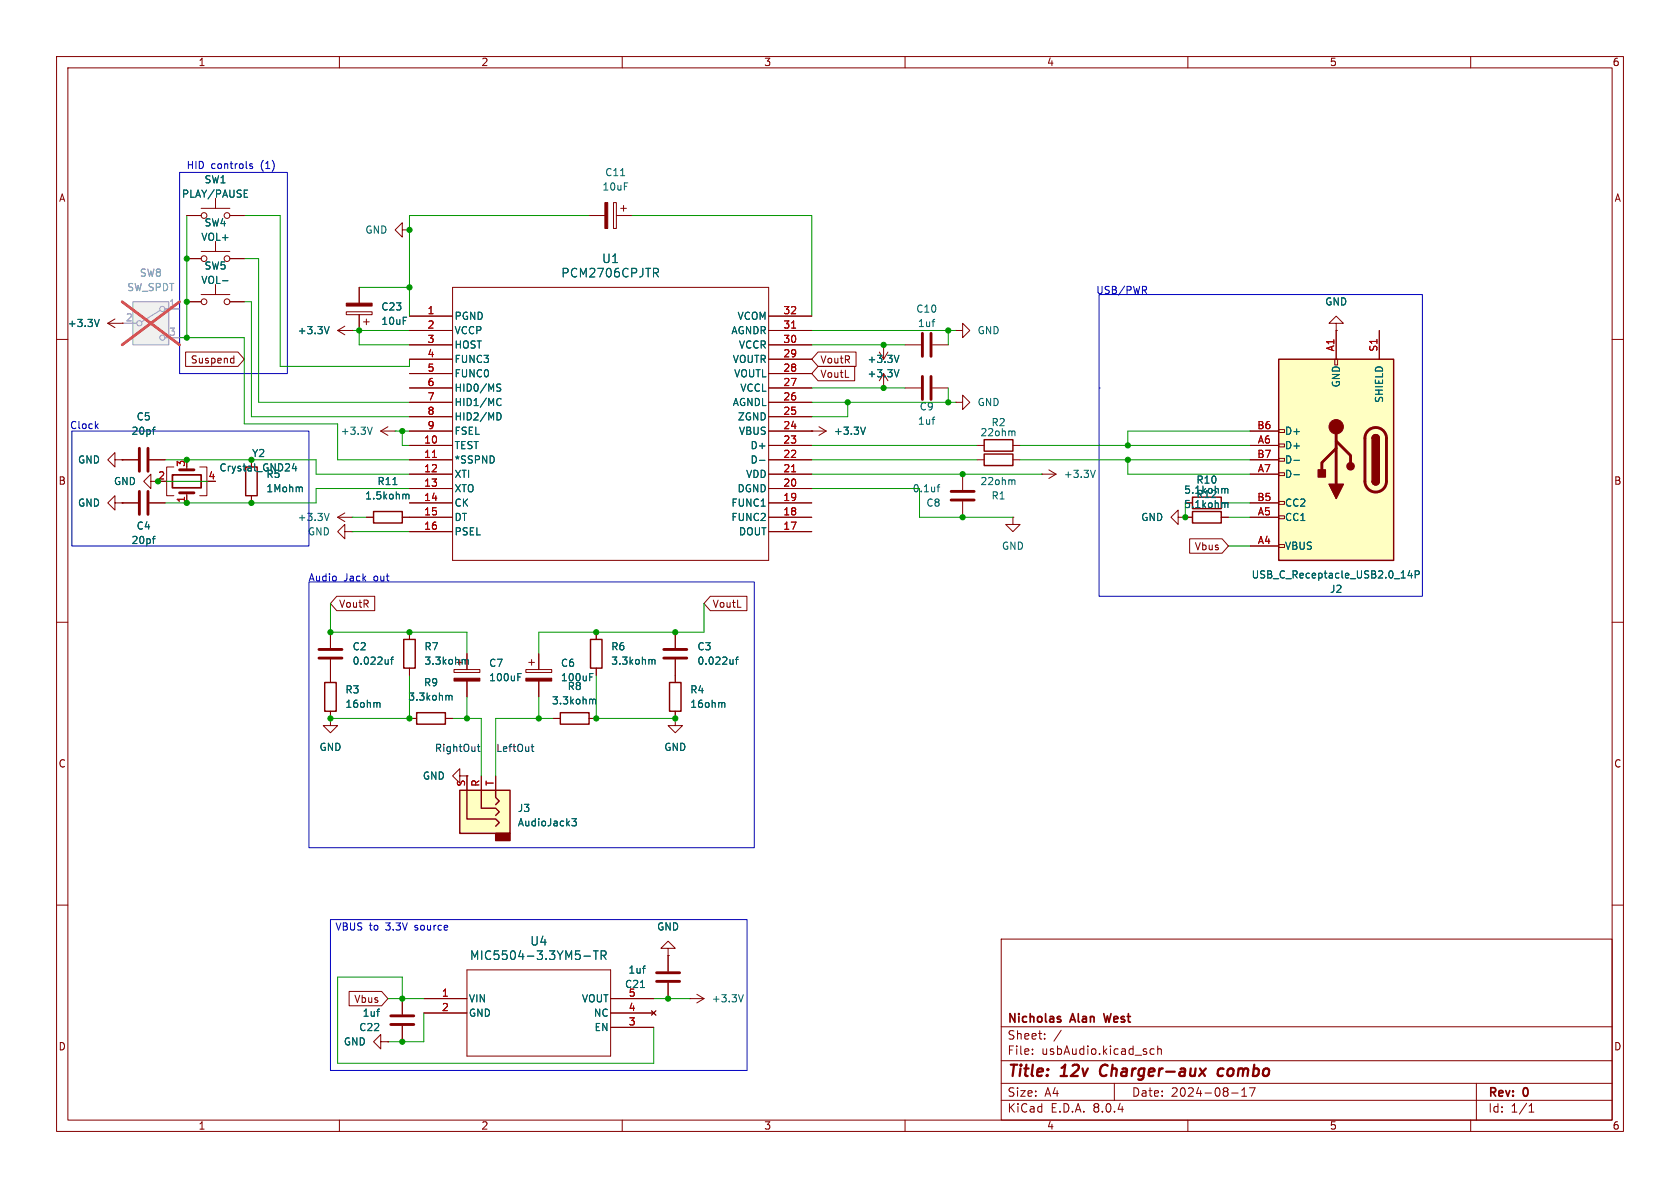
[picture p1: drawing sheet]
<svg xmlns="http://www.w3.org/2000/svg" width="297mm" height="210mm" viewBox="0 0 297 210" stroke-linecap="round" stroke-linejoin="round" font-family="sans-serif">
<g fill="none" stroke="#840000" stroke-width=".18">
<path d="M10 10h277v190h-277zM12 12h273v186h-273zM60 10v2M110 10v2M160 10v2M210 10v2M260 10v2M10 60h2M19 57.2l1.3 .7M19 57.2h2.6M20.3 56.4l-1.3 .8M285 60h2"/>
<path d="M160 61h2.8M164.8 61h2.8M20.3 81.3v-1.3l-1.3 1.3 1.3 1.3v-1.3h1.3M21.6 81.3h.1M21.6 81.3h2.8M26.4 81.3h2.8M26.7 85.1v-1.3l-1.3 1.3 1.3 1.3v-1.3h1.2M170.2 83.8v2.8M170.2 88.6v2.8M10 110h2M285 110h2M10 160h2"/>
<path d="M285 160h2M177 166h108v32h-108zM60 198v2M110 198v2M160 198v2M177 194.5h108M177 191.5h108M177 187.5h108M177 181.5h108M182.5 186.3v.1M182.5 185.5v.1M184.7 183.6v.1"/>
<path d="M184.7 182.8v.1M187.6 182.1l-1.3 2M197 191.5v3M204 185.5l-.4-.1-.3 .3v.4l.2 .2h.5M204.7 185.5l.2-.1 .3 .1 .1 .9M204.7 184.9v1.5M210 198v2M217.7 193.2h1.2M219.5 193.8h.9M219.5 192.7l.5-.4v1.5M220.9 192.3h1l-.7 1.5M260 198v2"/>
<path d="M261 191.5v6.5M270.3 196.6h.9M270.3 195.5l.4-.4v1.5"/>
</g>
<path d="M194.8 188.5a1.27 1.27 0 0 0-.1 1.6M212.1 188.9l.9 1.3M213.2 188.9l-1.2 1.3M216.3 189a.66 .66 0 0 0-1 .3v.5l.1 .3 .2 .1 .6-.1" fill="none" stroke="#840000" stroke-width=".4"/>
<path d="M187.3 179.7l.2 .1M195.1 179.2l.4 1.5M187.3 180.2l.3 .2-.3 .3" fill="none" stroke="#840000" stroke-width=".3"/>
<path d="M17.5 56.5l-.4 1.2M164.8 56.9h.5M165.1 56.5h.2M26.9 75.9h.5M27.4 75.5l-.2 .1M165.7 86.1h.4M166.1 85.7l-.3 .2v1" fill="none" stroke="#006464" stroke-width=".18"/>
<path d="M163.1 58.9v4.1M164.6 58.9v4.1M24.6 79.2v4.1M26.2 79.2v4.1M168.1 88.4h4.1M168.1 86.9h4.1" fill="none" stroke="#840000" stroke-width=".51"/>
<path d="M23.5 53.3h6.3v7.7h-6.3z" fill="#f0f0f0"/>
<g fill="none" stroke="#a1a1a1" stroke-width=".18">
<path d="M21.6 57.2h2.5M23.5 53.3h6.3v7.7h-6.3zM28.3 54.9l-3.3 2M29.2 54.6h2.5M29.2 59.7h2.5"/>
<circle cx="24.6" cy="57.2" r=".46"/>
<circle cx="28.7" cy="59.7" r=".46"/>
<circle cx="28.7" cy="54.6" r=".46"/>
</g>
<path d="M21.6 53.3l10.1 7.7M31.7 53.3l-10.1 7.7" fill="none" stroke="#e65255" stroke-width=".46"/>
<g fill="none" stroke="#840000" stroke-width=".18">
<path d="M236.2 57.2h1.3l-1.3-1.3-1.3 1.3h1.3v1.2M236.2 58.4h.1M143.5 76.2h.1M143.5 76.2h2.5M144.8 75.4l1.2 .8M146 76.2l-1.2 .8M168.9 71.1h1.3v-1.2l1.2 1.2-1.2 1.3v-1.3M168.9 71.1h.1M64.8 91.4h1.2M71.1 91.4h1.3M208.3 91.4v-1.2l-1.3 1.2 1.3 1.3v-1.3h1.2M209.5 91.4h.1"/>
<path d="M209.5 91.4h1.3M215.9 88.9h1.3M215.9 91.4h1.3"/>
</g>
<path d="M153 75.5l-.4 1.3M69.5 85.7h.7M71.7 87.4l.1 .1M71.8 87.5v.7M71.8 87.5l.1-.1h.3l.1 .8M216.5 86.4v.1M216.5 88.9v.2M216.5 86.5v.7M216.5 89.1v.6M216.5 86.5l.2-.2 .3 .1 .1 .8M216.5 89.1l.2-.2h.3l.1 .8" fill="none" stroke="#006464" stroke-width=".18"/>
<path d="M66 90.4h5.1v2.1h-5.1zM210.8 87.9h5.1v2h-5.1zM210.8 90.4h5.1v2.1h-5.1z" fill="none" stroke="#840000" stroke-width=".25"/>
<path d="M226.1 63.5h20.3v35.6h-20.3z" fill="#ffffc2"/>
<g fill="none" stroke="#840000" stroke-width=".18">
<path d="M168.9 58.4h1.3v-1.2l1.2 1.2-1.2 1.3v-1.3M168.9 58.4h.1M236.2 58.4v5.1M243.8 58.4v5.1M67.3 76.2h2.5M67.3 76.2l1.3 .8M68.6 75.4l-1.3 .8M69.8 76.2h.1M155.4 62.2l.8 1.3M156.2 61h.1M156.2 61v2.5M157 62.2l-.8 1.3"/>
<path d="M160 68.6h2.8M164.8 68.6h2.8M172.7 78.7h1.3M179.1 78.7h1.2M221 78.7h5.1M221 76.2h5.1M226.1 75.9h1v.6h-1zM226.1 78.5h1v.5h-1zM236 63.5h.5v1h-.5zM20.3 88.9v-1.3l-1.3 1.3 1.3 1.3v-1.3h1.3M21.6 88.9h.1M29.2 85.1h.3"/>
<path d="M30.7 82.6h-1.2v5h1.2M33 87.1v1.8M35.3 82.6h1.3v5h-1.3M44.4 81.3v1.3M44.4 87.6v1.3M59.7 91.4h2.5M59.7 91.4l1.3 .8M61 94v-1.3l-1.3 1.3 1.3 1.3v-1.3h1.2M61 90.7l-1.3 .7M62.2 94h.1M62.2 91.4h.1M172.7 81.3h1.3"/>
<path d="M179.1 81.3h1.2M184.1 83.8h.1M184.1 83.8h2.6M185.4 83.1l1.3 .7M186.7 83.8l-1.3 .8M221 96.5h5.1M221 91.4h5.1M221 83.8h5.1M221 88.9h5.1M221 81.3h5.1M226.1 81h1v.5h-1zM226.1 83.6h1v.5h-1z"/>
<path d="M226.1 88.6h1v.6h-1zM226.1 91.2h1v.5h-1zM226.1 96.3h1v.5h-1zM72.4 111.8v1.2M72.4 118.1v1.3M71.1 176.5v2.8M74.9 176.5h7.6M74.9 179.1h7.6M82.5 171.5h25.4v15.2h-25.4zM107.9 176.5h7.7M107.9 179.1h7.7M115.2 178.7l.8 .8"/>
<path d="M116 178.7l-.8 .8M118.1 167.6h1.3l-1.3-1.2-1.3 1.2h1.3v1.3M118.1 168.9h.1M118.1 168.9v2.8M118.1 173.7v2.8M121.9 176.5h.1M121.9 176.5h2.6M123.2 175.8l1.3 .7M124.5 176.5l-1.3 .8M67.3 184.2v-1.3l-1.3 1.3 1.3 1.2v-1.2h1.3M68.6 184.2h.1M71.1 181.4v2.8"/>
<path d="M107.9 181.6h7.7"/>
</g>
<path d="M174 77.7h5.1v2.1h-5.1zM226.1 63.5h20.3v35.6h-20.3zM242.6 77.5a.64 .64 0 0 1 .6-.7 .64 .64 0 0 1 .6 .7M43.4 82.6h2.1v5h-2.1zM174 80.3h5.1v2h-5.1zM242.6 85.1a.64 .64 0 0 0 .6 .6 .64 .64 0 0 0 .6-.6M71.4 113h2v5.1h-2z" fill="none" stroke="#840000" stroke-width=".25"/>
<path d="M163.1 66.5v4.1M164.6 66.5v4.1M236.2 78l2.6 2.5v1.3M236.2 79.2l-2.5 2.6v1.3M236.2 75.4v10.2M241.9 76.1a1.9 1.9 0 0 1 2-.4 1.9 1.9 0 0 1 1.2 1.8v7.6a1.91 1.91 0 0 1-1.9 1.9 1.91 1.91 0 0 1-1.9-1.9v-7.8l.2-.6zM31.7 87.1h2.6M31.7 83.1h2.6M69.1 179.6h4.1M116.1 173.5h4M116.1 172h4M69.1 181.1h4.1" fill="none" stroke="#840000" stroke-width=".51"/>
<g fill="#840000" stroke="#840000" stroke-width=".25">
<path d="M242.8 77a.64 .64 0 0 1 .6-.1 .64 .64 0 0 1 .4 .6h-1.2z"/>
<path d="M242.6 77.5h1.2v7.6h-1.2z"/>
<path d="M242.6 85.1h1.2a.64 .64 0 0 1-.6 .6 .64 .64 0 0 1-.6-.6z"/>
<path d="M234.9 85.6h2.6l-1.3 2.5z"/>
<path d="M233 83.1h1.3v1.2h-1.3z"/>
<circle cx="238.8" cy="82.4" r=".63"/>
</g>
<circle cx="236.2" cy="75.4" r="1.27" fill="#840000" stroke="#840000" stroke-width=".18"/>
<g fill="none" stroke="#006464" stroke-width=".18">
<path d="M65.8 75.5l-.4 1.3M158.9 65.3l-.4 1.3M164.8 74.2h.5M165.1 73.7h.2M179.1 76.2l.3 .2v.6M52 81.9l-.3 .9h.8M52.3 82.4v.9M53.4 86.2l.1 .7M58.2 90.7l-.4 1.3M179.1 84.8l.3 .2v.7M193.6 83.1l-.4 1.3M228.7 83.9h1"/>
<path d="M228.7 81.4h1M82.2 116.6v.2M82.2 116.8v.6M82.2 116.8l.2-.2h.3l.1 .8M249.2 100.8l-.3 1h.8M249.5 101.3v.9M250.2 101.6l.6-.1 .1-.2v-.3l-.7-.1v1.3M66.6 178.8h.5M67 178.4h.1M103.2 169h1.2M104.9 168.1h.9M105.3 168.1v1.5"/>
<path d="M106.3 168.9l.7-.1 .2-.2-.1-.4-.2-.1h-.6v1.5M106.6 168.9l.6 .7M113.2 174.6h.7M113.6 171.2h.5M113.9 170.8h.2M131.4 175.8l-.4 1.3"/>
</g>
<path d="M30.5 83.9h5.1v2.3h-5.1z" fill="none" stroke="#840000" stroke-width=".3"/>
<path d="M81.3 139.7h8.9v7.6h-8.9z" fill="#ffffc2"/>
<path d="M87.6 147.3h2.6v1.3h-2.6z" fill="#840000" stroke="#840000" stroke-width=".25"/>
<path d="M104.4 113h2v5.1h-2zM57.4 120.7h2v5h-2zM73.7 126h5v2h-5zM81.3 139.7h8.9v7.6h-8.9zM82.5 139.7v5.1h5.1l.7 .6-.7 .7M85.1 139.7v3.2h2.5l.7 .6-.7 .6M87.6 139.7v1.3l.7 .6-.7 .6M99.1 126h5v2h-5zM118.4 120.7h2v5h-2z" fill="none" stroke="#840000" stroke-width=".25"/>
<g fill="none" stroke="#840000" stroke-width=".18">
<path d="M33 38.1h2.6M35.6 36.8h5M38.1 35.1v1.7M40.6 38.1h2.6M104.1 38.1h2.8M108.5 35.8h.5v4.6h-.5zM109 38.1h2.8M109.7 36.8h1M110.2 36.3v1M33 53.3h2.6M33 45.7h2.6M35.6 52.1h5"/>
<path d="M35.6 44.5h5M38.1 42.7v1.8M38.1 50.3v1.8M40.6 53.3h2.6M40.6 45.7h2.6M59.7 58.4l1.3 .8M59.7 58.4h2.5M61 57.7l-1.3 .7M61.2 55.1h4.6v.5h-4.6zM62.2 58.4h.1M63.5 50.8v2.8M63.5 55.6v2.8"/>
<path d="M64.3 56.9h1M64.8 56.4v1M71.1 40.6v-1.2l-1.3 1.2 1.3 1.3v-1.3h1.3M72.4 40.6h.1M72.4 58.4h7.6M72.4 55.9h7.6M80 50.8h55.9v48.3h-55.9zM135.9 58.4h7.6M135.9 55.9h7.6M236.2 58.4h.1M236.2 58.4v5.1M243.8 58.4v5.1"/>
<path d="M32.8 62.2h9.3l1.1 1.3-1.1 1.3h-9.3zM41 63.3l.3 .1M41.3 62.9v1.3M41.3 64.1l-.3 .1M72.4 78.7h7.6M72.4 76.2h7.6M72.4 73.7h7.6M72.4 71.1h7.6M72.4 68.6h7.6M72.4 66h7.6M72.4 63.5h7.6M72.4 61h7.6"/>
<path d="M135.9 78.7h7.6M135.9 76.2h7.6M135.9 73.7h7.6M135.9 71.1h7.6M135.9 68.6h7.6M135.9 66h7.6M135.9 63.5h7.6M135.9 61h7.6M143.5 76.2h.1M144.6 64.8h6.5v2.5h-6.5l-1.1-1.3zM144.6 62.2h6.7v2.6h-6.7l-1.1-1.3zM156.2 68.6h.1"/>
<path d="M156.2 61h.1M156.2 66v2.6M221 78.7h5.1M221 76.2h5.1M21.6 88.9h.1M21.6 81.3h.1M21.6 88.9h2.8M21.6 81.3h2.8M26.4 88.9h2.8M26.4 81.3h2.8M33 87.6v1.3M44.4 81.3v1.3"/>
<path d="M44.4 87.6v1.3M64.8 91.4h1.2M71.1 91.4h8.9M72.4 88.9h7.6M72.4 81.3h7.6M72.4 83.8h7.6M72.4 86.4h7.6M72.4 94h7.6M135.9 88.9h7.6M135.9 81.3h7.6M135.9 83.8h7.6M135.9 86.4h7.6"/>
<path d="M135.9 91.4h7.6M135.9 94h7.6M179.1 91.4v1.3h1.2l-1.2 1.3-1.3-1.3h1.3M179.1 91.4h.1M209.5 91.4h.1M209.5 91.4h1.3M210.3 95.2h5.8l1.1 1.3-1.1 1.3h-5.8zM215.9 88.9h1.3M215.9 91.4h1.3M221 88.9h5.1M221 81.3h5.1M221 83.8h5.1"/>
<path d="M221 91.4h5.1M221 96.5h5.1M58.4 111.8v2.8M58.4 116.6v4.1M59.5 105.4h6.7v2.6h-6.7l-1.1-1.3zM72.4 111.8v1.2M72.4 118.1v1.3M80.3 118.4h4.5v.5h-4.5zM82.5 115.6v2.8M93 118.4h4.5v.5h-4.5zM93.5 117.1h1M94 116.6v1"/>
<path d="M95.2 115.6v2.8M105.4 111.8v1.2M105.4 118.1v1.3M119.4 111.8v2.8M119.4 116.6v4.1M125.6 105.4h6.4v2.6h-6.4l-1.1-1.3zM58.4 127v1.3h1.3l-1.3 1.2-1.3-1.2h1.3M58.4 127h.1M58.4 125.7v1.3M72.4 127h1.3M78.7 127h1.3M81.3 137.2v-1.3l-1.3 1.3 1.3 1.2v-1.2h1.2"/>
<path d="M82.5 137.2h.1M82.5 120.4v2.8M82.5 137.2v2.5M85.1 137.2v2.5M87.6 137.2v2.5M95.2 120.4v2.8M97.8 127h1.3M104.1 127h1.3M119.4 127v1.3h1.2l-1.2 1.2-1.3-1.2h1.3M119.4 127h.1M119.4 125.7v1.3M61.7 175.3h5.8l1.1 1.2-1.1 1.3h-5.8z"/>
<path d="M71.1 176.5v2.8M74.9 176.5h7.6M74.9 179.1h7.6M107.9 176.5h7.7M107.9 179.1h7.7M115.2 178.7l.8 .8M116 178.7l-.8 .8M118.1 168.9h.1M118.1 168.9v2.8M118.1 173.7v2.8M68.6 184.2h.1M71.1 181.4v2.8"/>
<path d="M107.9 181.6h7.7"/>
<circle cx="36.1" cy="38.1" r=".51"/>
<circle cx="40.1" cy="38.1" r=".51"/>
<circle cx="36.1" cy="45.7" r=".51"/>
<circle cx="36.1" cy="53.3" r=".51"/>
<circle cx="40.1" cy="53.3" r=".51"/>
<circle cx="40.1" cy="45.7" r=".51"/>
</g>
<g fill="none" stroke="#006464" stroke-width=".18">
<path d="M43.2 34.2h.4M43.2 34.9h.6M43.2 33.6h.6M109.7 31.1h.7M17.5 56.5l-.4 1.2M39.3 49.6h1M58.2 57.7l-.4 1.3M115.5 47.4h.6l.3 .3-.1 .5h-.8M115.9 48.2l.5 .8M26.9 75.9h.5M27.4 75.5l-.2 .1M87.9 73a.64 .64 0 0 1 .7 .6 .64 .64 0 0 1-.7 .6"/>
<path d="M87.9 68.4l.5 .2 .1 .3-.2 .3-.5-.1M87.9 68h.6M88 70.5l.3-.1 .3 .2M88.6 71.6l-.3 .1-.3-.1M153 75.5l-.4 1.3M158.9 62.8l-.4 1.3M158.9 65.3l-.4 1.3M26.9 95.2h.5M27.4 94.8l-.2 .1M52 81.9l-.3 .9h.8M52.3 82.4v.9M53.4 86.2l.1 .7"/>
<path d="M69.5 85.7h.7M71.7 87.4l.1 .1M71.8 87.5v.7M71.8 87.5l.1-.1h.3l.1 .8M134.3 81.4h.9M216.5 86.4v.1M216.5 88.9v.2M216.5 86.5v.7M216.5 89.1v.6M216.5 86.5l.2-.2 .3 .1 .1 .8M216.5 89.1l.2-.2h.3l.1 .8M228.7 81.4h1"/>
<path d="M228.7 83.9h1M69.1 116.6h.4M69.5 116.1l-.3 .2v1.1M82.2 116.6v.2M82.2 116.8l.2-.2h.3l.1 .8M82.2 116.8v.6M91.6 119.7h.4M91.6 119.1h.6M104.3 119.7h.4M104.3 119.1h.6M115.2 116.6l.1 .2M115.3 116.8l.1-.2h.3l.1 .8"/>
<path d="M115.3 116.8v.6M130 116.6h.5M130.5 116.1l-.3 .2v1.1M249.2 100.8l-.3 1h.8M249.5 101.3v.9M250.2 101.6l.6-.1 .1-.2v-.3l-.7-.1v1.3M66.8 124.2l.4 .2v.6M79.3 123l.1 .1M79.4 123.1v.7M79.4 123.1l.2-.2 .3 .1v.8M104.7 123.7l.1 .1M104.8 123.8v.6"/>
<path d="M104.8 123.8l.2-.2 .3 .1v.7M127.8 124.2l.3 .2v.6M101.1 144.7h.8l-.4 .5 .3 .1v.6l-.1 .1-.6-.1M66.6 178.8h.5M67 178.4h.1M103.2 169h1.2M104.9 168.1h.9M105.3 168.1v1.5M106.3 168.9l.7-.1 .2-.2-.1-.4-.2-.1h-.6v1.5M106.6 168.9l.6 .7M113.2 174.6h.7M113.6 171.2h.5"/>
<path d="M113.9 170.8h.2"/>
</g>
<g fill="#840000" stroke="#840000" stroke-width=".18">
<path d="M93 119.9h4.5v.5h-4.5z"/>
<path d="M80.3 119.9h4.5v.5h-4.5z"/>
<path d="M61.2 53.6h4.6v.5h-4.6z"/>
<path d="M106.9 35.8h.5v4.6h-.5z"/>
</g>
<path d="M24.6 86.9v4M26.2 86.9v4M56.4 114.8h4.1M56.4 116.3h4.1M117.3 114.8h4.1M117.3 116.3h4.1" fill="none" stroke="#840000" stroke-width=".51"/>
<path d="M139.9 58h.8M76.4 80.9h.8M139.9 83.4h.8" fill="none" stroke="#a90000" stroke-width=".18"/>
<path d="M84.4 132h.5M84.6 131.6v1.1l.3 .1M93.9 132h.5M94.1 131.6v1.1l.3 .1" fill="none" stroke="#0f0f0f" stroke-width=".18"/>
<path d="M31.7 30.5h19.1v35.5h-19.1zM44.6 29l-.3-.1-.2 .2 .1 .2 .4 .1v.3h-.5M194.3 52.1h57.2v53.3h-57.2zM202.3 51.3l.4 .6M202.5 50.6l.2 .3-.1 .3-.1 .1M12.7 76.2h41.9v20.3h-41.9zM17 75.3l.3 .5M17.3 74.9l-.4 .5M194.3 68.6h.1M54.6 102.9h78.7v47h-78.7zM58.4 162.6h73.7v26.6h-73.7z" fill="none" stroke="#0000c2" stroke-width=".18"/>
<g fill="none" stroke="#009600" stroke-width=".18">
<path d="M33 38.1v21.6M43.2 38.1h6.3v26.7h22.9v-1.3M104.1 38.1h-31.7v17.8M111.8 38.1h31.7v17.8M31.7 59.7h11.5v15.2h16.5v6.4h12.7M43.2 53.3h1.2v20.4h28M43.2 45.7h2.5v25.4h26.7M62.2 58.4h10.2M63.5 50.8h8.9M63.5 58.4v2.6h8.9M143.5 58.4h25.4M167.6 58.4v2.6"/>
<path d="M69.8 76.2h2.6M71.1 76.2v2.5h1.3M143.5 78.7h29.2M143.5 71.1h25.4M143.5 61h16.5M143.5 68.6h16.5M149.9 71.1v2.6h-6.4M167.6 68.6v2.5M180.3 78.7h40.7M221 76.2h-21.6v2.5M27.9 85.1h10.2M29.2 81.3h26.7v2.5h16.5"/>
<path d="M62.2 91.4h2.6M62.2 94h10.2M72.4 86.4h-16.5v2.5h-26.7M143.5 83.8h40.6M143.5 86.4h19.1v5h16.5M143.5 81.3h29.2M180.3 81.3h40.7M199.4 81.3v2.5h21.6M209.5 88.9v2.5M217.2 91.4h3.8M217.2 96.5h3.8M217.2 88.9h3.8"/>
<path d="M58.4 106.7v5.1h24.1v3.8M72.4 119.4v7.6h-14M105.4 119.4v7.6h14M124.5 106.7v5.1h-29.3v3.8M80 127h5.1v10.2M82.5 123.2v3.8M95.2 123.2v3.8M97.8 127h-10.2v10.2M68.6 176.5h6.3M71.1 176.5v-3.8h-11.4v15.3h55.9v-6.4M74.9 179.1v5.1h-6.3M115.6 176.5h6.3"/>
</g>
<path d="M21.6 57.2h2.5M29.2 54.6h2.5M29.2 59.7h2.5" fill="none" stroke="#a1a1a1" stroke-width=".18"/>
<path d="M21.6 53.3l10.1 7.7M31.7 53.3l-10.1 7.7" fill="none" stroke="#e65255" stroke-width=".46"/>
<g fill="#009600" stroke="#009600" stroke-width=".18">
<circle cx="82.5" cy="127" r=".46"/>
<circle cx="72.4" cy="127" r=".46"/>
<circle cx="71.1" cy="76.2" r=".46"/>
<circle cx="44.4" cy="88.9" r=".46"/>
<circle cx="44.4" cy="81.3" r=".46"/>
<circle cx="72.4" cy="111.8" r=".46"/>
<circle cx="58.4" cy="111.8" r=".46"/>
<circle cx="95.2" cy="127" r=".46"/>
<circle cx="58.4" cy="127" r=".46"/>
<circle cx="199.4" cy="81.3" r=".46"/>
<circle cx="199.4" cy="78.7" r=".46"/>
<circle cx="170.2" cy="91.4" r=".46"/>
<circle cx="209.5" cy="91.4" r=".46"/>
<circle cx="33" cy="81.3" r=".46"/>
<circle cx="27.9" cy="85.1" r=".46"/>
<circle cx="33" cy="88.9" r=".46"/>
<circle cx="72.4" cy="50.8" r=".46"/>
<circle cx="72.4" cy="40.6" r=".46"/>
<circle cx="33" cy="53.3" r=".46"/>
<circle cx="33" cy="59.7" r=".46"/>
<circle cx="33" cy="45.7" r=".46"/>
<circle cx="63.5" cy="58.4" r=".46"/>
<circle cx="149.9" cy="71.1" r=".46"/>
<circle cx="156.2" cy="61" r=".46"/>
<circle cx="119.4" cy="127" r=".46"/>
<circle cx="105.4" cy="127" r=".46"/>
<circle cx="105.4" cy="111.8" r=".46"/>
<circle cx="119.4" cy="111.8" r=".46"/>
<circle cx="167.6" cy="58.4" r=".46"/>
<circle cx="170.2" cy="83.8" r=".46"/>
<circle cx="156.2" cy="68.6" r=".46"/>
<circle cx="167.6" cy="71.1" r=".46"/>
<circle cx="118.1" cy="176.5" r=".46"/>
<circle cx="71.1" cy="184.2" r=".46"/>
<circle cx="71.1" cy="176.5" r=".46"/>
</g>
<g font-size="2.8" fill="#840000">
<text x="178" y="190.9">Title:</text>
<text x="187.7" y="190.9">12v</text>
<text x="195.3" y="190.9">Charger-aux</text>
<text x="217" y="190.9">combo</text>
</g>
<g font-size="2.1" fill="#006464">
<text x="106.3" y="46.7">U1</text>
<text x="99.1" y="49.3">PCM2706CPJTR</text>
<text x="93.6" y="167.4">U4</text>
<text x="83" y="169.9">MIC5504-3.3YM5-TR</text>
</g>
<g font-size="2.1" fill="#840000">
<text x="178" y="184">Sheet:</text>
<text x="178" y="181.2">Nicholas</text>
<text x="189.4" y="181.2">Alan</text>
<text x="195.9" y="181.2">West</text>
<text x="178" y="186.7">File:</text>
<text x="184.1" y="186.7">usbAudio.kicad_sch</text>
<text x="178" y="196.9">KiCad</text>
<text x="178" y="194.1">Size:</text>
<text x="184.7" y="194.1">A4</text>
<text x="185.7" y="196.9">E.D.A.</text>
<text x="193.3" y="196.9">8.0.4</text>
<text x="200" y="194.1">Date:</text>
<text x="207" y="194.1">2024-08-17</text>
<text x="263" y="194.3">Rev:</text>
<text x="263" y="196.9">Id:</text>
<text x="267.1" y="196.9">1/1</text>
<text x="269.4" y="194.3">0</text>
</g>
<g font-size="1.8" fill="#840000">
<text x="35" y="11.9">1</text>
<text x="85" y="11.9">2</text>
<text x="135" y="11.9">3</text>
<text x="185" y="11.9">4</text>
<text x="235" y="11.9">5</text>
<text x="285" y="11.9">6</text>
<text x="10.3" y="35.9">A</text>
<text x="285.3" y="35.9">A</text>
<text x="22.2" y="56.9">2</text>
<text x="33.6" y="64.5">Suspend</text>
<text x="144.9" y="64.5">VoutR</text>
<text x="144.9" y="67">VoutL</text>
<text x="10.3" y="85.9">B</text>
<text x="27.9" y="84.8">2</text>
<text x="285.3" y="85.9">B</text>
<text x="211.1" y="97.5">Vbus</text>
<text x="59.8" y="107.6">VoutR</text>
<text x="125.9" y="107.6">VoutL</text>
<text x="10.3" y="135.9">C</text>
<text x="285.3" y="135.9">C</text>
<text x="62.5" y="177.5">Vbus</text>
<text x="10.3" y="185.9">D</text>
<text x="285.3" y="185.9">D</text>
<text x="35" y="199.9">1</text>
<text x="85" y="199.9">2</text>
<text x="135" y="199.9">3</text>
<text x="185" y="199.9">4</text>
<text x="235" y="199.9">5</text>
<text x="285" y="199.9">6</text>
</g>
<g font-size="1.8" fill="#006464">
<text x="32.1" y="35.2">PLAY/PAUSE</text>
<text x="36.1" y="32.6">SW1</text>
<text x="106.4" y="33.9">10uF</text>
<text x="106.9" y="31.3">C11</text>
<text x="36.1" y="40.2">SW4</text>
<text x="64.5" y="41.5">GND</text>
<text x="35.5" y="42.8">VOL+</text>
<text x="36.1" y="47.9">SW5</text>
<text x="35.5" y="50.4">VOL-</text>
<text x="11.9" y="58">+3.3V</text>
<text x="52.5" y="59.3">+3.3V</text>
<text x="67.3" y="55.1">C23</text>
<text x="67.3" y="57.6">10uF</text>
<text x="80.3" y="56.7">PGND</text>
<text x="80.3" y="59.3">VCCP</text>
<text x="129.2" y="59.3">AGNDR</text>
<text x="130.3" y="56.7">VCOM</text>
<text x="161.9" y="55.5">C10</text>
<text x="162.2" y="58">1uf</text>
<text x="172.7" y="59.3">GND</text>
<text x="234.2" y="54.2">GND</text>
<text x="80.3" y="61.8">HOST</text>
<text x="80.3" y="64.4">FUNC3</text>
<text x="129.4" y="64.4">VOUTR</text>
<text x="130.5" y="61.8">VCCR</text>
<text x="153.3" y="64.4">+3.3V</text>
<text x="80.3" y="66.9">FUNC0</text>
<text x="80.3" y="69.4">HID0/MS</text>
<text x="80.3" y="72">HID1/MC</text>
<text x="129.4" y="72">AGNDL</text>
<text x="129.7" y="66.9">VOUTL</text>
<text x="130.8" y="69.4">VCCL</text>
<text x="153.3" y="66.9">+3.3V</text>
<text x="172.7" y="72">GND</text>
<text x="237.1" y="68.6" transform="rotate(-90 237.1 68.6)">GND</text>
<text x="244.7" y="71.3" transform="rotate(-90 244.7 71.3)">SHIELD</text>
<text x="23.2" y="77.1">20pf</text>
<text x="24.1" y="74.5">C5</text>
<text x="60.1" y="77.1">+3.3V</text>
<text x="80.3" y="74.5">HID2/MD</text>
<text x="80.3" y="77.1">FSEL</text>
<text x="130.4" y="74.5">ZGND</text>
<text x="130.5" y="77.1">VBUS</text>
<text x="147.3" y="77.1">+3.3V</text>
<text x="162.2" y="75.3">1uf</text>
<text x="162.5" y="72.7">C9</text>
<text x="173.2" y="77.3">22ohm</text>
<text x="175.2" y="75.5">R2</text>
<text x="227.1" y="77.1">D+</text>
<text x="13.7" y="82.1">GND</text>
<text x="38.7" y="83.5">Crystal_GND24</text>
<text x="44.5" y="81">Y2</text>
<text x="80.3" y="79.6">TEST</text>
<text x="80.3" y="82.1">*SSPND</text>
<text x="132.6" y="82.1">D-</text>
<text x="132.6" y="79.6">D+</text>
<text x="227.1" y="79.6">D+</text>
<text x="227.1" y="82.1">D-</text>
<text x="13.7" y="89.8">GND</text>
<text x="20" y="86">GND</text>
<text x="47" y="84.7">R5</text>
<text x="47" y="87.2">1Mohm</text>
<text x="64.5" y="88.5">1.5kohm</text>
<text x="66.6" y="86">R11</text>
<text x="80.3" y="84.7">XTI</text>
<text x="80.3" y="87.2">XTO</text>
<text x="80.3" y="89.8">CK</text>
<text x="129.2" y="89.8">FUNC1</text>
<text x="130.3" y="87.2">DGND</text>
<text x="131.8" y="84.7">VDD</text>
<text x="161.3" y="87.2">0.1uf</text>
<text x="163.7" y="89.8">C8</text>
<text x="173.2" y="86">22ohm</text>
<text x="175.2" y="88.5">R1</text>
<text x="188" y="84.7">+3.3V</text>
<text x="209.2" y="87.5">5.1kohm</text>
<text x="211.4" y="85.7">R10</text>
<text x="211.4" y="88.2">R12</text>
<text x="227.1" y="84.7">D-</text>
<text x="227.1" y="89.8">CC2</text>
<text x="24.1" y="93.8">C4</text>
<text x="52.5" y="92.3">+3.3V</text>
<text x="54.3" y="94.8">GND</text>
<text x="80.3" y="92.3">DT</text>
<text x="80.3" y="94.8">PSEL</text>
<text x="129.2" y="92.3">FUNC2</text>
<text x="130.5" y="94.8">DOUT</text>
<text x="201.7" y="92.3">GND</text>
<text x="209.2" y="90">5.1kohm</text>
<text x="227.1" y="92.3">CC1</text>
<text x="23.2" y="96.4">20pf</text>
<text x="177" y="97.4">GND</text>
<text x="227.1" y="97.4">VBUS</text>
<text x="221.2" y="102.5">USB_C_Receptacle_USB2.0_14P</text>
<text x="235" y="105">J2</text>
<text x="62.2" y="115.2">C2</text>
<text x="62.2" y="117.7">0.022uf</text>
<text x="74.9" y="115.2">R7</text>
<text x="74.9" y="117.7">3.3kohm</text>
<text x="86.4" y="118.1">C7</text>
<text x="99.1" y="118.1">C6</text>
<text x="108" y="115.2">R6</text>
<text x="108" y="117.7">3.3kohm</text>
<text x="123.2" y="115.2">C3</text>
<text x="123.2" y="117.7">0.022uf</text>
<text x="61" y="122.8">R3</text>
<text x="61" y="125.3">16ohm</text>
<text x="72.1" y="124.1">3.3kohm</text>
<text x="74.9" y="121.5">R9</text>
<text x="86.4" y="120.6">100uF</text>
<text x="97.5" y="124.7">3.3kohm</text>
<text x="99.1" y="120.6">100uF</text>
<text x="100.3" y="122.2">R8</text>
<text x="121.9" y="122.8">R4</text>
<text x="121.9" y="125.3">16ohm</text>
<text x="56.4" y="132.9">GND</text>
<text x="117.3" y="132.9">GND</text>
<text x="74.7" y="138">GND</text>
<text x="91.4" y="143.7">J3</text>
<text x="91.4" y="146.3">AudioJack3</text>
<text x="116.1" y="164.7">GND</text>
<text x="111" y="172.3">1uf</text>
<text x="64" y="179.9">1uf</text>
<text x="82.8" y="177.4">VIN</text>
<text x="82.8" y="179.9">GND</text>
<text x="102.8" y="177.4">VOUT</text>
<text x="104.9" y="179.9">NC</text>
<text x="110.4" y="174.9">C21</text>
<text x="125.7" y="177.4">+3.3V</text>
<text x="60.7" y="185">GND</text>
<text x="63.4" y="182.5">C22</text>
<text x="105" y="182.5">EN</text>
</g>
<g font-size="1.8" fill="#0000c2">
<text x="32.9" y="30.1">HID</text>
<text x="37.3" y="30.1">controls</text>
<text x="46.2" y="30.1">(1)</text>
<text x="193.7" y="52.2">USB/PWR</text>
<text x="12.3" y="76.1">Clock</text>
<text x="54.5" y="103">Audio</text>
<text x="60.8" y="103">Jack</text>
<text x="66.2" y="103">out</text>
<text x="59.2" y="164.7">VBUS</text>
<text x="65.3" y="164.7">to</text>
<text x="68.3" y="164.7">3.3V</text>
<text x="73.6" y="164.7">source</text>
</g>
<g font-size="1.8" fill="#989898">
<text x="22.4" y="51.7">SW_SPDT</text>
<text x="24.6" y="49.1">SW8</text>
</g>
<g font-size="1.8" fill="#aaa">
<text x="29.8" y="54.4">1</text>
<text x="29.8" y="59.4">3</text>
</g>
<g font-size="1.8" fill="#a90000">
<text x="75.5" y="55.6">1</text>
<text x="75.5" y="58.2">2</text>
<text x="138.4" y="58.2">31</text>
<text x="138.4" y="55.6">32</text>
<text x="75.5" y="60.7">3</text>
<text x="75.5" y="63.2">4</text>
<text x="75.5" y="65.8">5</text>
<text x="138.4" y="65.8">28</text>
<text x="138.4" y="63.2">29</text>
<text x="138.4" y="60.7">30</text>
<text x="236" y="62.2" transform="rotate(-90 236 62.2)">A1</text>
<text x="243.6" y="62.3" transform="rotate(-90 243.6 62.3)">S1</text>
<text x="75.5" y="68.3">6</text>
<text x="75.5" y="70.9">7</text>
<text x="138.4" y="70.9">26</text>
<text x="138.4" y="68.3">27</text>
<text x="75.5" y="73.4">8</text>
<text x="75.5" y="75.9">9</text>
<text x="138.4" y="75.9">24</text>
<text x="138.4" y="73.4">25</text>
<text x="222.2" y="75.9">B6</text>
<text x="32.8" y="82.6" transform="rotate(-90 32.8 82.6)">3</text>
<text x="74.9" y="78.5">10</text>
<text x="74.9" y="81">11</text>
<text x="74.9" y="83.6">12</text>
<text x="138.4" y="83.6">21</text>
<text x="138.4" y="81">22</text>
<text x="138.4" y="78.5">23</text>
<text x="222.2" y="81">B7</text>
<text x="222.3" y="78.5">A6</text>
<text x="222.3" y="83.6">A7</text>
<text x="32.8" y="89" transform="rotate(-90 32.8 89)">1</text>
<text x="36.8" y="84.8">4</text>
<text x="74.9" y="86.1">13</text>
<text x="74.9" y="88.6">14</text>
<text x="138.4" y="88.6">19</text>
<text x="138.4" y="86.1">20</text>
<text x="222.2" y="88.6">B5</text>
<text x="74.9" y="91.2">15</text>
<text x="74.9" y="93.7">16</text>
<text x="138.4" y="93.7">17</text>
<text x="138.4" y="91.2">18</text>
<text x="222.3" y="91.2">A5</text>
<text x="222.3" y="96.3">A4</text>
<text x="82.3" y="139.1" transform="rotate(-90 82.3 139.1)">S</text>
<text x="84.8" y="139.2" transform="rotate(-90 84.8 139.2)">R</text>
<text x="87.4" y="139" transform="rotate(-90 87.4 139)">T</text>
<text x="78" y="176.3">1</text>
<text x="78" y="178.8">2</text>
<text x="111.1" y="178.8">4</text>
<text x="111.1" y="176.3">5</text>
<text x="111.1" y="181.4">3</text>
</g>
<g font-size="1.8" fill="#0f0f0f">
<text x="76.8" y="133">RightOut</text>
<text x="87.6" y="133">LeftOut</text>
</g>
</svg>
